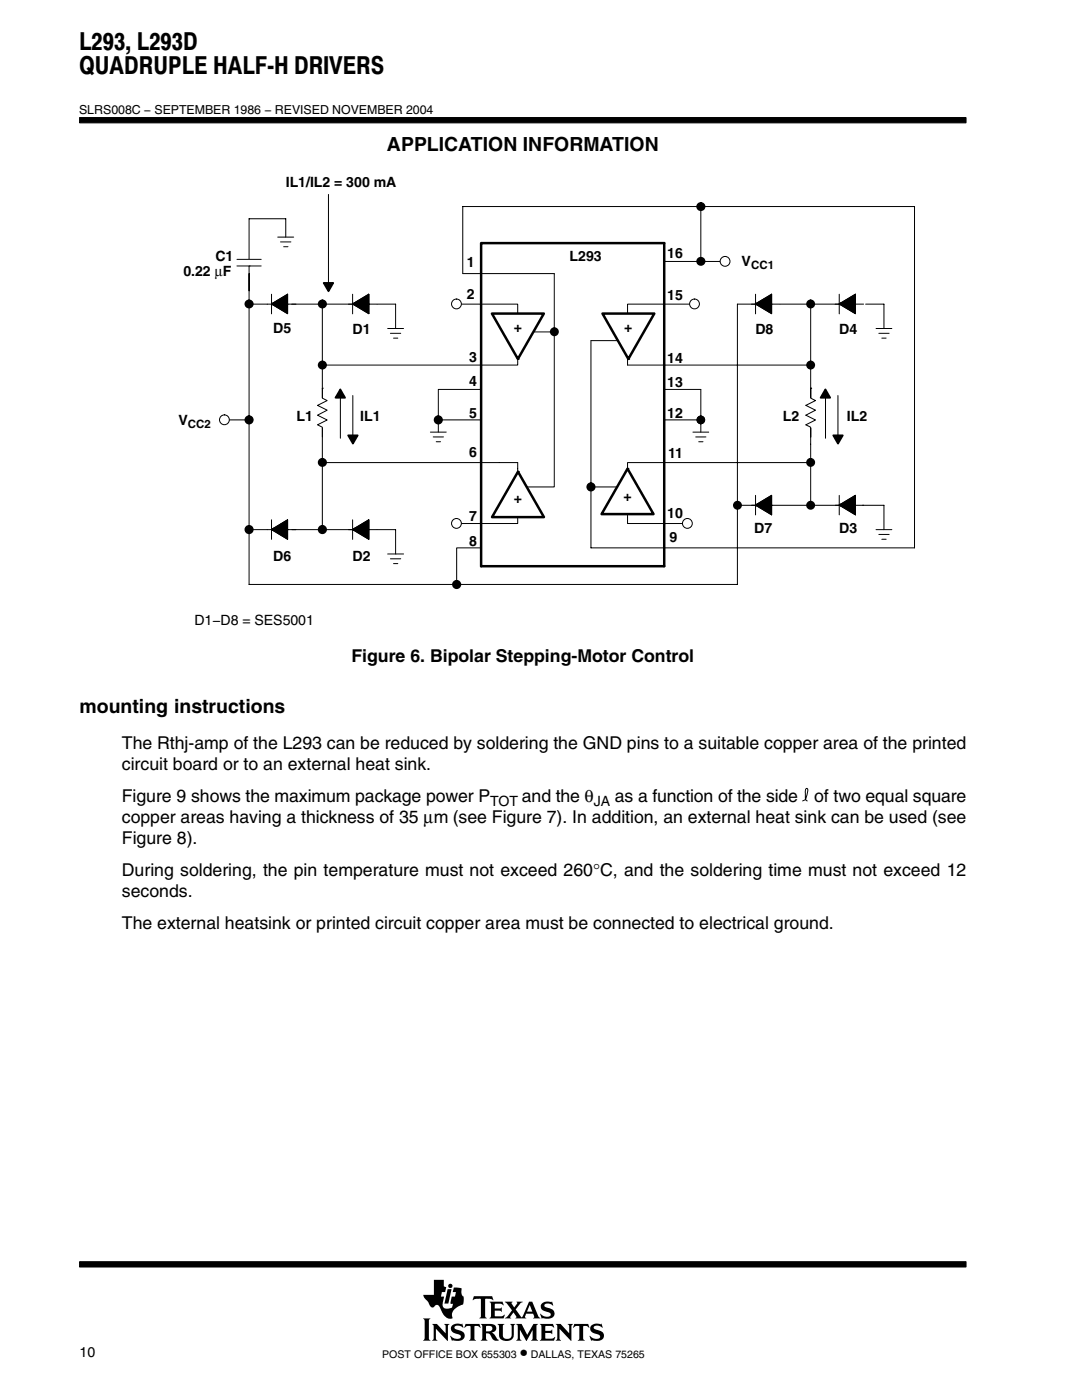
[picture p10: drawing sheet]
<svg xmlns="http://www.w3.org/2000/svg" width="216mm" height="279mm" viewBox="0 0 216 279" stroke-linecap="round" stroke-linejoin="round" font-family="sans-serif">
<g fill="#000" stroke="#000" stroke-width=".2">
<path d="M15.9 23.5h176.9v1h-176.9z" fill-rule="evenodd"/>
<path d="M15.9 251.8h176.9v1.1h-176.9z" fill-rule="evenodd"/>
</g>
<g fill="#000">
<path d="M89.3 257.3h.8l-.6 2.9h-.8z"/>
<path d="M84.4 263.1h1.5l-.3 .4v3.7l.3 .4h-1.5l.3-.6v-3.4z" fill-rule="evenodd"/>
<path d="M86.2 264.2h1l1.7 1.9v-1.5l-.3-.4h1.1l-.3 .4v3l-2.4-2.4v2l.3 .4h-1.1l.3-.6v-2.3z" fill-rule="evenodd"/>
<path d="M86.6 255.4h2v1.3l.4 .2-.2 1h-.6l-.2 .9h.6l-.2 1.1a1.11 1.11 0 0 0 .3 1.2l.6 .1 .9-.3 .2-.7-.5-.1 .2-1.3h.7l.2-.9h-.7l.3-1 1.5 .2v1l.1 .4 .3 .3v.9a.54 .54 0 0 1-.4 .7l-.4 .2a2.35 2.35 0 0 0-1.5 1.6v.4a.29 .29 0 0 1 .1 .3 .29 .29 0 0 1-.2 .3h-.1a2.21 2.21 0 0 1-2-1.9l-.1-.1a.68 .68 0 0 0-.5-.7 .68 .68 0 0 0-.8 .4 .88 .88 0 0 1-1.1-.9l-.8-.9-.2-.7h2.1z" fill-rule="evenodd"/>
<path d="M90.2 264.5a2.17 2.17 0 0 1 1.9-.2l.1-.1 .3 .8-.8-.4h-.7a.36 .36 0 0 0-.3 .4 .36 .36 0 0 0 .4 .3l.3 .1a1.19 1.19 0 0 1 1.3 1.5l-.1 .1a1.23 1.23 0 0 1-1.1 .6l-1.1-.1-.2 .1-.4-1h.1a1.37 1.37 0 0 0 2.1 .3 .6 .6 0 0 0-.8-.7 1.08 1.08 0 0 1-1-.5 1.08 1.08 0 0 1 0-1.1z" fill-rule="evenodd"/>
<path d="M92.9 264.2h2.8l.2 .8-.5-.4h-.6l-.1 .2v2.4l.3 .4h-1.4l.2-.3 .1-.3v-2.3l-.7-.1-.6 .4z" fill-rule="evenodd"/>
<path d="M94.6 258.7h3.6l.2 .8-.7-.3-.9 .1v3.4l.3 .4h-1.4l.3-.4v-3.4l-1-.1-.7 .3z" fill-rule="evenodd"/>
<path d="M95.9 264.2h2.1a.85 .85 0 0 1 1 .8 .85 .85 0 0 1-.9 .9l.4 .3 .7 1 .4 .2-.2 .1a1.11 1.11 0 0 1-1.4-.9l-.3-.4-.7-.1v1l.3 .5h-1.4l.3-.6v-2.3z" fill-rule="evenodd"/>
<path d="M97.7 259.8h2.6l.2 .7-.7-.3-1.1 .1v.8h1.1l.3-.2v.9l-.3-.2h-1.1v1l.1 .1h1.3l.5-.3h.1l-.2 .7h-2.8l.3-.5v-2.3z" fill-rule="evenodd"/>
<path d="M99.3 264.2h1.3l-.3 .4 .1 2.2 .2 .3 .8 .1a.73 .73 0 0 0 .7-.8v-1.8l-.3-.4h1l-.3 .4v1.9a1.56 1.56 0 0 1-1.3 1.2 1.56 1.56 0 0 1-1.5-.7l-.1-2.4z" fill-rule="evenodd"/>
<path d="M103 264.2h1.1l1.1 2.2 1.2-2.2h.9l-.3 .4v2.6l.4 .4h-1.4l.3-.4v-1.8l-1.3 2.2-1.3-2.2v1.7l.4 .5h-1.1l.3-.6v-2.3z" fill-rule="evenodd"/>
<path d="M100.7 259.8h1.6l-.2 .4 .5 .7 .6-.8-.1-.3h1.2l-.5 .3-.9 1.2 1 1.5a.22 .22 0 0 0 .3 .1 .22 .22 0 0 0 .1-.3l1.3-2.8h.6l1.2 2.9 .4 .4-1.4-.1a.24 .24 0 0 0 .2-.1 .24 .24 0 0 0 0-.3l-.2-.4h-1.4l-.3 .6 .3 .3h-2.2l.2-.3-.5-.9-.7 .9 .2 .3h-1.3l.5-.4 1-1.2z" fill-rule="evenodd"/>
<path d="M108.1 260.2l.1-.1a1.88 1.88 0 0 1 1.4-.3l.4 .1 .2-.2 .2 .8-1.1-.4a.44 .44 0 0 0-.7 .4 .44 .44 0 0 0 .6 .5 1.34 1.34 0 0 1 1.4 1.3 1.13 1.13 0 0 1-1.1 .9h-.8a.37 .37 0 0 0-.6 0l-.3-1h.1l.6 .5 .8 .1a.47 .47 0 0 0 .6-.5 .47 .47 0 0 0-.5-.4l-.2-.1a1.11 1.11 0 0 1-1.2-1.5z" fill-rule="evenodd"/>
<path d="M107.7 264.2h2.6l.2 .8-.6-.4-1.1 .1v.9h1l.4-.3v1l-.3-.3h-1.1v1.1h1.4l.5-.3-.2 .8h-2.8l.3-.6v-2.3z" fill-rule="evenodd"/>
<path d="M110.9 264.2h1l1.7 1.9v-1.5l-.3-.4h1l-.3 .4v3l-2.4-2.4v2l.3 .4h-1l.3-.4v-2.6z" fill-rule="evenodd"/>
<path d="M114.6 264.2h2.8l.2 .8-.5-.4h-.6l-.1 .2v2.4l.3 .4h-1.4l.3-.4v-2.4l-.1-.2h-.6l-.6 .4z" fill-rule="evenodd"/>
<path d="M118 264.5a2.12 2.12 0 0 1 1.9-.2l.1-.1 .3 .8-.8-.4h-.7a.35 .35 0 0 0-.3 .3 .35 .35 0 0 0 .2 .4l.5 .1a1.16 1.16 0 0 1 1.2 1.6 1.23 1.23 0 0 1-1.1 .6l-1.1-.1-.2 .1-.4-1 .9 .5 .7 .1a.47 .47 0 0 0 .6-.4 .47 .47 0 0 0-.6-.5 1.28 1.28 0 0 1-1.4-1.4z" fill-rule="evenodd"/>
<circle cx="89.9" cy="256.6" r=".43"/>
</g>
<g fill="#fff">
<path d="M105.7 260.4l.5 1.4h-1z"/>
<path d="M97 264.7l.6-.1a.56 .56 0 0 1 .7 .5 .56 .56 0 0 1-.7 .6h-.6z" fill-rule="evenodd"/>
</g>
<g fill="none" stroke="#000" stroke-width=".2">
<path d="M65.5 38.8v18.2M57 47.3v-3.6h-7.3v72.9h97.4v-55.9h3.7M132.5 48.5v64.5M132.5 52.2h11.2M139.8 41.2v11M49.7 60.7h3.7M58.2 60.7h12.2M64.3 60.7v45M67.9 78.9v8.6M70.4 78.9v8.6M75.3 60.7h3.6v4.9M91.1 60.7h12.2v1.9"/>
<path d="M96 77.7h-8.5v8.5M103.3 71v1.9h-39M104.5 66.2h6.1M124 68h-6.1v41.3h64.6v-68.1h-90.2v13.4h18.3v42.6h-6.1M125.2 71v1.9h36.6M132.5 77.7h7.3v8.5M138.6 60.7h-13.4v1.9M155.7 60.7h12.2M161.8 60.7v40.1M172.7 60.7h3.7v4.9M44.8 83.8h4.9M64.3 92.3h39v1.8"/>
<path d="M87.5 83.8h8.5M117.9 97.2h6.1M132.5 83.8h7.3M161.8 92.3h-36.6v1.8M49.7 105.7h3.7M58.2 105.7h12.2M75.3 105.7h3.6v4.9M96 109.3h-4.9v7.3M103.3 102.7v1.8h-12.2M125.2 102.7v1.8h11M147.1 100.8h3.7M155.7 100.8h12.2"/>
<path d="M172.1 100.8h4.3v4.9"/>
<circle cx="139.8" cy="83.8" r=".76"/>
</g>
<path d="M96 48.5h36.5v64.5h-36.5z" fill="none" stroke="#000" stroke-width=".5"/>
<circle cx="139.8" cy="83.8" r=".76" fill="#000" stroke="#000" stroke-width=".2"/>
<circle cx="91.1" cy="104.5" r=".98" fill="#fff"/>
<circle cx="91.1" cy="104.5" r=".98" fill="none" stroke="#000" stroke-width=".2"/>
<circle cx="137.2" cy="104.5" r=".98" fill="#fff"/>
<circle cx="137.2" cy="104.5" r=".98" fill="none" stroke="#000" stroke-width=".2"/>
<circle cx="144.7" cy="52.2" r=".98" fill="#fff"/>
<circle cx="144.7" cy="52.2" r=".98" fill="none" stroke="#000" stroke-width=".2"/>
<circle cx="138.6" cy="60.7" r=".98" fill="#fff"/>
<circle cx="138.6" cy="60.7" r=".98" fill="none" stroke="#000" stroke-width=".2"/>
<circle cx="91.1" cy="60.7" r=".98" fill="#fff"/>
<circle cx="91.1" cy="60.7" r=".98" fill="none" stroke="#000" stroke-width=".2"/>
<path d="M98.2 62.6h10.3l-5.2 9z" fill="#fff"/>
<path d="M98.2 62.6h10.3l-5.2 9z" fill="none" stroke="#000" stroke-width=".5"/>
<circle cx="103.3" cy="71.6" r=".17" fill="#000"/>
<path d="M120.2 62.6h10.4l-5.2 9z" fill="#fff"/>
<path d="M120.2 62.6h10.4l-5.2 9z" fill="none" stroke="#000" stroke-width=".5"/>
<circle cx="125.4" cy="71.6" r=".17" fill="#000"/>
<path d="M103.4 94.1l5.1 9.1h-10.3z" fill="#fff"/>
<path d="M103.4 94.1l5.1 9.1h-10.3z" fill="none" stroke="#000" stroke-width=".5"/>
<circle cx="103.4" cy="94.1" r=".17" fill="#000"/>
<path d="M125.2 93.5l5.2 9.1h-10.4z" fill="#fff"/>
<path d="M125.2 93.5l5.2 9.1h-10.4z" fill="none" stroke="#000" stroke-width=".5"/>
<circle cx="125.2" cy="93.5" r=".17" fill="#000"/>
<g fill="none" stroke="#000" stroke-width=".2">
<path d="M54.2 58.7v3.9M55.4 47.3h3.2M56 48.3h2M56.6 49.2h.9M70.4 58.7v3.9M150.8 58.7v3.9M167.5 58.7v3.9M53.4 60.7h5.6M54.2 60.7l3.2-2v3.9zM54.7 60.4l-.3 .1v.3M69.5 60.7h5.7M70.3 60.7l3.3-2v3.9z"/>
<path d="M70.8 60.4l-.2 .1v.3M77.4 65.6h3.1M77.9 66.5h2.1M78.5 67.5h.9M149.9 60.7h5.7M150.7 60.7l3.3-2v3.9zM151.2 60.4l-.2 .1v.3M166.6 60.7h5.7M167.4 60.7l3.3-2v3.9zM167.9 60.4l-.2 .1v.3M174.8 65.6h3.2M175.4 66.5h2"/>
<path d="M176 67.5h.8M85.9 86.2h3.1M86.4 87.2h2.1M87 88.2h.9M138.3 86.2h3.1M138.8 87.2h2.1M139.4 88.2h.9M150.8 98.9v3.9M167.5 98.9v3.9M53.4 105.7h5.6M54.2 105.7l3.2-2v3.9zM54.2 103.7v3.9"/>
<path d="M54.7 105.4l-.3 .1v.3M69.5 105.7h5.7M70.3 105.7l3.3-2v3.9zM70.4 103.7v3.9M70.8 105.4l-.2 .1v.3M77.4 110.6h3.1M77.9 111.5h2.1M78.5 112.5h.9M149.9 100.8h5.7M150.7 100.8l3.3-1.9v3.8zM151.2 100.5l-.2 .2v.3M166.6 100.8h5.7"/>
<path d="M167.4 100.8l3.3-1.9v3.8zM167.9 100.5l-.2 .2v.3M174.8 105.7h3.2M175.4 106.7h2M176 107.6h.8"/>
</g>
<path d="M54.2 60.7l3.2-2v3.9zM70.3 60.7l3.3-2v3.9zM150.7 60.7l3.3-2v3.9zM167.4 60.7l3.3-2v3.9zM54.2 105.7l3.2-2v3.9zM70.3 105.7l3.3-2v3.9zM150.7 100.8l3.3-1.9v3.8zM167.4 100.8l3.3-1.9v3.8z" fill="#000" stroke="#000" stroke-width=".2"/>
<circle cx="44.8" cy="83.8" r=".98" fill="#fff"/>
<circle cx="44.8" cy="83.8" r=".98" fill="none" stroke="#000" stroke-width=".2"/>
<path d="M48.3 51.8h2.6v1.2h-2.6z" fill-rule="evenodd" fill="#fff"/>
<path d="M47.3 51.8h4.8M47.3 53.1h4.8M49.7 53.1h.1M164.7 78.9v8.6M167.2 78.9v8.6" fill="none" stroke="#000" stroke-width=".2"/>
<g fill="#000" stroke="#000" stroke-width=".34">
<path d="M67.9 78.9a.06 .06 0 0 1 .1 0 .06 .06 0 0 1-.1 0zM67.9 77.7l-1 1.7h2z" fill-rule="evenodd"/>
<path d="M164.7 78.8v.1zM164.7 77.7l-1 1.7h2z" fill-rule="evenodd"/>
<path d="M69.5 86.9h1.9l-1 1.6z" fill-rule="evenodd"/>
<path d="M166.3 86.9h1.9l-1 1.6z" fill-rule="evenodd"/>
<circle cx="139.9" cy="41.2" r=".73"/>
<circle cx="139.9" cy="52.2" r=".73"/>
<circle cx="49.7" cy="60.7" r=".73"/>
<circle cx="64.3" cy="60.7" r=".73"/>
<circle cx="64.3" cy="72.9" r=".73"/>
<circle cx="110.6" cy="66.2" r=".72"/>
<circle cx="161.8" cy="60.7" r=".72"/>
<circle cx="161.8" cy="72.9" r=".72"/>
<circle cx="49.7" cy="83.8" r=".74"/>
<circle cx="64.3" cy="92.3" r=".73"/>
<circle cx="87.5" cy="83.8" r=".74"/>
<circle cx="117.9" cy="97.2" r=".74"/>
<circle cx="161.8" cy="92.3" r=".72"/>
<circle cx="49.7" cy="105.7" r=".74"/>
<circle cx="64.3" cy="105.7" r=".74"/>
<circle cx="147.2" cy="100.8" r=".72"/>
<circle cx="161.8" cy="100.8" r=".72"/>
</g>
<g fill="#000">
<circle cx="139.8" cy="52.2" r=".17"/>
<circle cx="139.8" cy="41.2" r=".17"/>
<circle cx="49.7" cy="60.7" r=".17"/>
<circle cx="64.3" cy="72.9" r=".17"/>
<circle cx="64.3" cy="60.7" r=".17"/>
<circle cx="110.6" cy="66.2" r=".17"/>
<circle cx="161.8" cy="60.7" r=".17"/>
<circle cx="161.8" cy="72.9" r=".17"/>
<circle cx="49.7" cy="83.8" r=".17"/>
<circle cx="64.3" cy="92.3" r=".17"/>
<circle cx="87.5" cy="83.8" r=".17"/>
<circle cx="117.9" cy="97.2" r=".17"/>
<circle cx="161.8" cy="92.3" r=".17"/>
<circle cx="49.7" cy="105.7" r=".17"/>
<circle cx="64.3" cy="105.7" r=".17"/>
<circle cx="147.1" cy="100.8" r=".17"/>
<circle cx="161.8" cy="100.8" r=".17"/>
</g>
<path d="M160.8 79.4h2v5.9h-2z" fill-rule="evenodd" fill="#fff"/>
<path d="M161.8 77.5h.1M161.8 77.5v2l.9 .4-1.9 1 1.9 1-1.9 1 1.9 .9-1.9 1 1 .5v1.9" fill="none" stroke="#000" stroke-width=".2"/>
<path d="M160.8 79.4h2v5.9h-2z" fill-rule="evenodd" fill="#fff"/>
<path d="M161.8 77.5h.1M161.8 77.5v2l.9 .4-1.9 1 1.9 1-1.9 1 1.9 .9-1.9 1 1 .5v1.9" fill="none" stroke="#000" stroke-width=".2"/>
<path d="M64.6 56.5h1.9l-1 1.6z" fill-rule="evenodd" fill="#000" stroke="#000" stroke-width=".34"/>
<path d="M63.4 79.4h1.9v5.9h-1.9z" fill-rule="evenodd" fill="#fff"/>
<path d="M64.3 77.5h.1M64.3 77.5v2l1 .4-1.9 1 1.9 1-1.9 1 1.9 .9-1.9 1 .9 .5v1.9M160.2 159.8l.4-.2a4.2 4.2 0 0 0 .6-2.1l-.2-.2a.68 .68 0 0 0-.3 1v1.2l.4 .3" fill="none" stroke="#000" stroke-width=".2"/>
<circle cx="91.1" cy="116.6" r=".74" fill="#000" stroke="#000" stroke-width=".34"/>
<circle cx="91.1" cy="116.6" r=".17" fill="#000"/>
<g font-size="4.9">
<text x="15.8" y="9.9">L293, L293D</text>
<text x="15.8" y="14.8">QUADRUPLE HALF-H DRIVERS</text>
</g>
<g font-size="3.9">
<text x="77.2" y="30.2">APPLICATION INFORMATION</text>
<text x="15.9" y="142.3">mounting instructions</text>
</g>
<g font-size="3.5">
<text x="70.1" y="132.2">Figure 6. Bipolar Stepping-Motor Control</text>
<text x="24.3" y="149.4">The Rthj-amp of the L293 can be reduced by soldering the GND pins to a suitable copper area of the printed</text>
<text x="24.3" y="153.6">circuit board or to an external heat sink.</text>
<text x="24.3" y="160.1">Figure 9 shows the maximum package power P</text>
<text x="104.1" y="160.1">and the θ</text>
<text x="122.7" y="160.1">as a function of the side</text>
<text x="162.5" y="160.1">of two equal square</text>
<text x="24.3" y="164.3">copper areas having a thickness of 35 µm (see Figure 7). In addition, an external heat sink can be used (see</text>
<text x="24.3" y="168.5">Figure 8).</text>
<text x="24.3" y="174.8">During soldering, the pin temperature must not exceed 260°C, and the soldering time must not exceed 12</text>
<text x="24.3" y="179.1">seconds.</text>
<text x="24.3" y="185.4">The external heatsink or printed circuit copper area must be connected to electrical ground.</text>
<text x="103.7" y="271">•</text>
</g>
<g font-size="2.8">
<text x="57" y="37.3">IL1/IL2 = 300 mA</text>
<text x="43" y="52">C1</text>
<text x="93.2" y="53.3">1</text>
<text x="113.7" y="52">L293</text>
<text x="133.1" y="51.5">16</text>
<text x="148" y="53.1">V</text>
<text x="36.6" y="55.1">0.22 µF</text>
<text x="93.2" y="59.6">2</text>
<text x="133.1" y="59.9">15</text>
<text x="54.5" y="66.4">D5</text>
<text x="70.3" y="66.6">D1</text>
<text x="102.5" y="66.2">+</text>
<text x="124.6" y="66.2">+</text>
<text x="150.7" y="66.6">D8</text>
<text x="167.4" y="66.6">D4</text>
<text x="93.6" y="72.3">3</text>
<text x="93.6" y="77">4</text>
<text x="133.1" y="77.2">13</text>
<text x="133.1" y="72.5">14</text>
<text x="93.6" y="83.3">5</text>
<text x="133.1" y="83.3">12</text>
<text x="35.6" y="84.8">V</text>
<text x="59.1" y="84">L1</text>
<text x="71.9" y="84">IL1</text>
<text x="156.2" y="84">L2</text>
<text x="169" y="84">IL2</text>
<text x="93.6" y="91.3">6</text>
<text x="133.3" y="91.5">11</text>
<text x="102.5" y="100.5">+</text>
<text x="124.4" y="100">+</text>
<text x="93.6" y="103.9">7</text>
<text x="133.1" y="103.5">10</text>
<text x="150.5" y="106.4">D7</text>
<text x="167.4" y="106.4">D3</text>
<text x="54.5" y="112">D6</text>
<text x="70.3" y="112">D2</text>
<text x="93.6" y="108.9">8</text>
<text x="133.6" y="108.2">9</text>
<text x="38.8" y="124.7">D1−D8 = SES5001</text>
<text x="97.8" y="160.8">TOT</text>
<text x="118.5" y="160.8">JA</text>
<text x="15.9" y="270.8">10</text>
</g>
<text font-size="2.5" x="15.8" y="22.7">SLRS008C − SEPTEMBER 1986 − REVISED NOVEMBER 2004</text>
<g font-size="2.3">
<text x="149.9" y="53.7">CC1</text>
<text x="37.5" y="85.4">CC2</text>
</g>
<g font-size="2.1">
<text x="76.3" y="271">POST OFFICE BOX 655303</text>
<text x="105.9" y="271">DALLAS, TEXAS 75265</text>
</g>
</svg>
